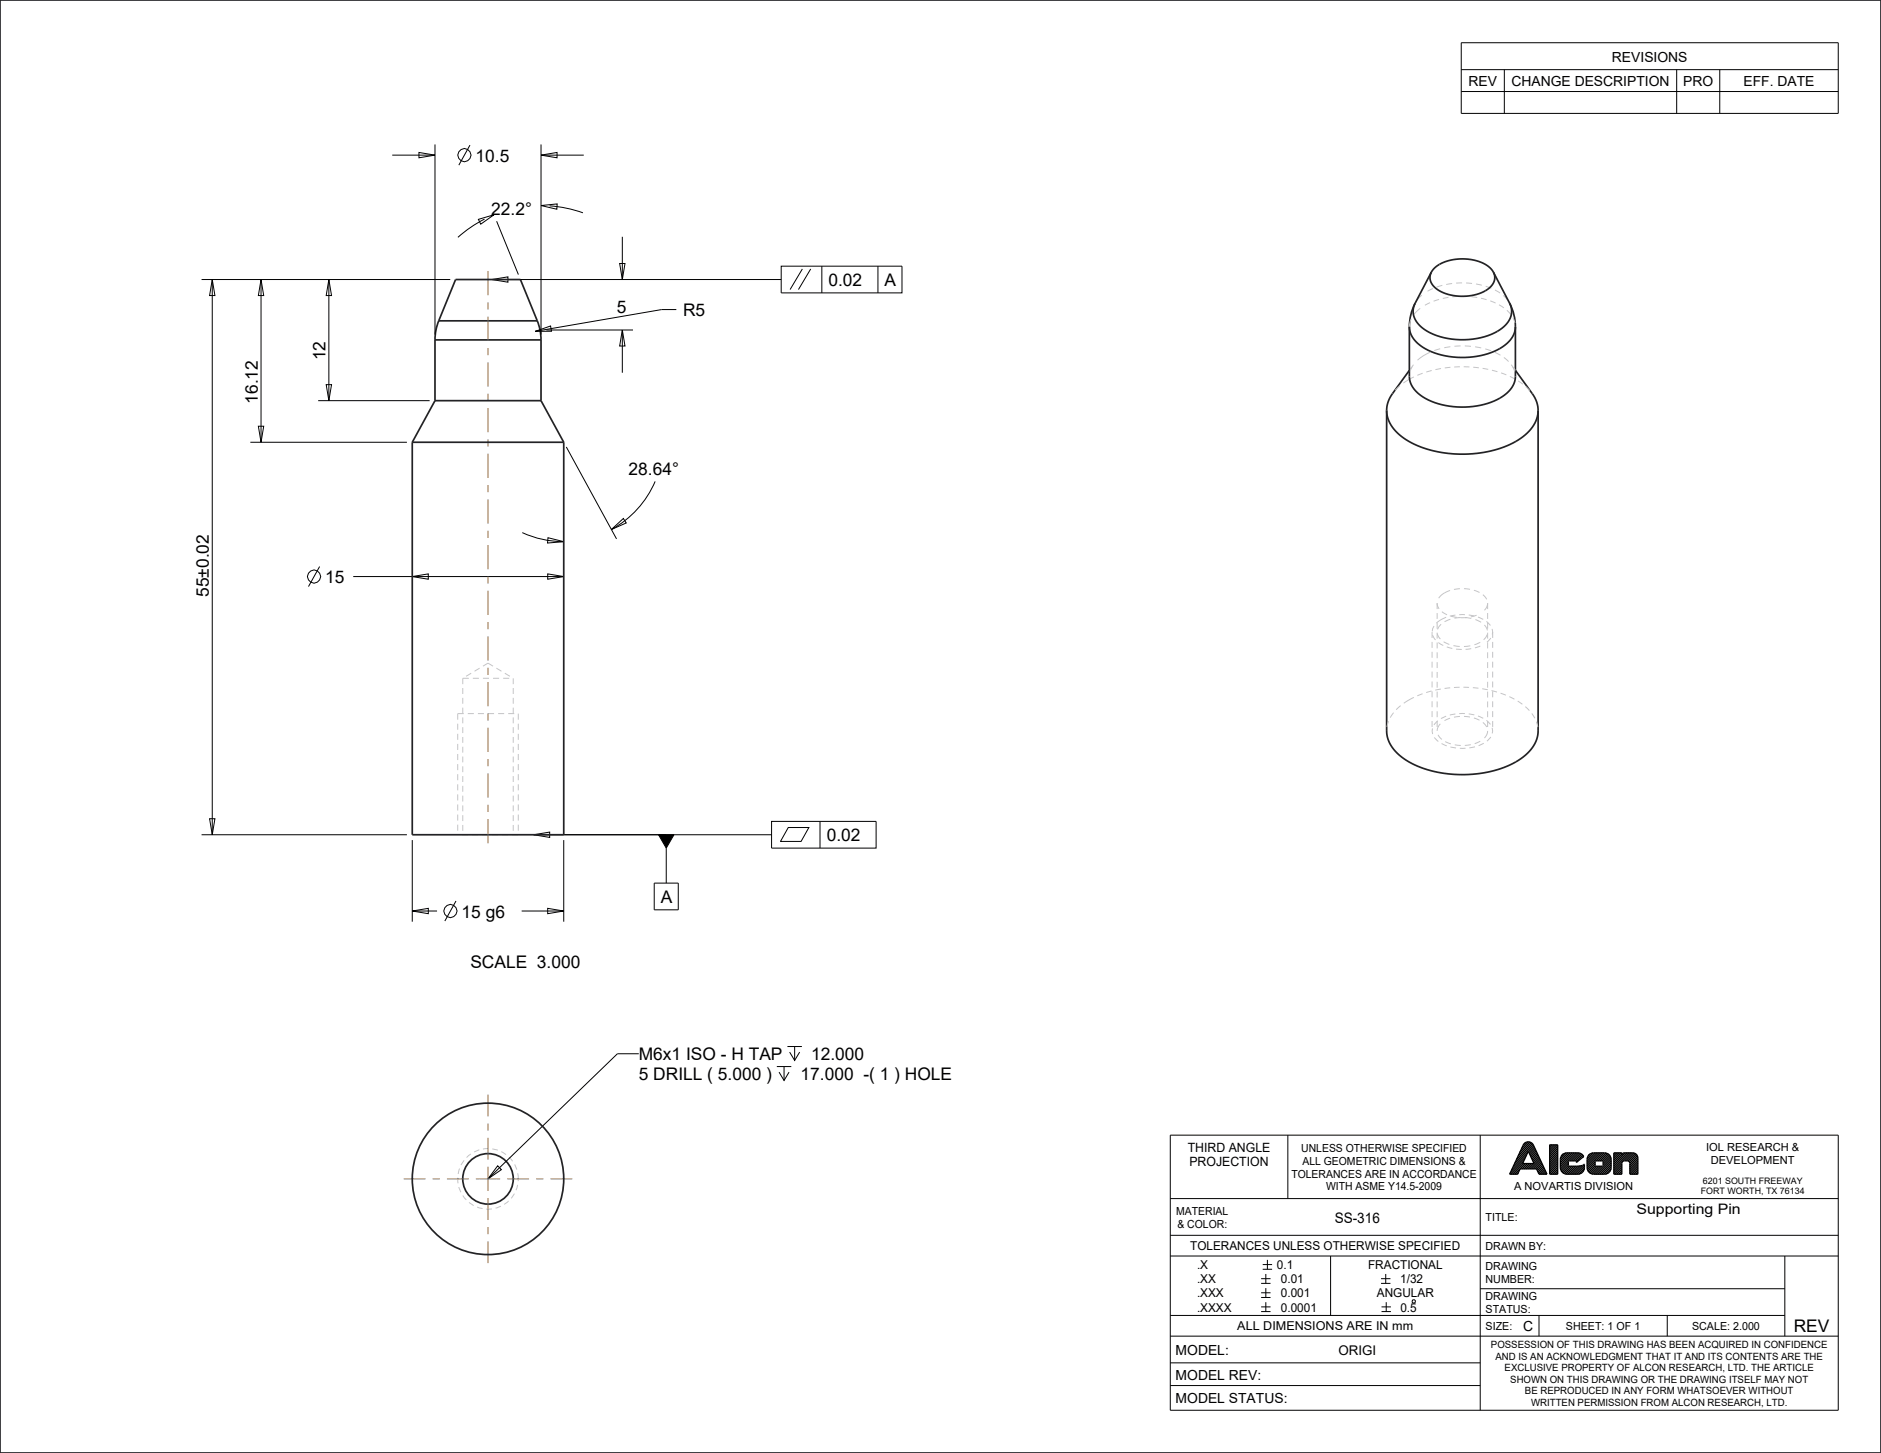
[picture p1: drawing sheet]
<svg xmlns="http://www.w3.org/2000/svg" width="559mm" height="432mm" viewBox="0 0 559 432" stroke-linecap="round" stroke-linejoin="round" font-family="sans-serif">
<g fill="none" stroke="#000" stroke-width=".3">
<path d="M434.1 12.7h112v21h-112zM434.1 20.7h112M434.1 27.2h112M446.9 20.7v13M498.1 20.7v13M510.9 20.7v13M116.5 46.1h12.7M124.5 45.3l4.7 .8-4.7 .8zM129.2 42.9v56.5M139.6 43.1l-3.3 6M160.7 46.1l4.8-.8v1.6zM160.7 42.9v56.5"/>
<path d="M160.7 46.1h12.7M142.1 65.2l4.7-1.4-4 2.8zM143.9 65.1l-4.1 2.5-3.8 2.9M147.5 65.7l6.5 15.9M160.7 61.1l4.8-.5-.1 1.6zM163.3 61.2a37 37 0 0 1 9.9 2M184.1 78.3h1.6l-.8 4.8zM184.9 70.4v12.7M232.1 79.1h35.9v7.9h-35.9zM238.4 79.9l-3.7 6.1M240.8 79.9l-3.6 6.1M244.1 79.1v7.9"/>
<path d="M260.8 79.1v7.9M59.9 83.1h73.9M63.1 83.1l.7 4.7h-1.5zM63.1 83.1v165M77.5 83.1l.8 4.7h-1.5zM77.5 83.1v48.3M97.7 83.1l.8 4.7h-1.6zM97.7 83.1v36M146.1 83.1l4.8-.8v1.6zM146.1 83.1h86M159 98.5l4.6-1.6 .2 1.5zM162.3 98.1h25.8"/>
<path d="M184.9 98.1l.8 4.7h-1.6zM184.9 98.1v12.7M200.9 92h-4.3l-37.6 6.5M94.5 119.1h33.1M96.9 114.3h1.6l-.8 4.8zM74.4 131.4h46.5M76.8 126.7h1.5l-.8 4.7zM168.2 132.8l15 27.3M155.2 158.3a29.5 29.5 0 0 0 12.3 2.7M162.8 159.8l4.7 1.2-4.8 .4zM181.6 157.4l3.6-3.3 .9 1.3zM194.6 143.1a29.5 29.5 0 0 1-13 14.3"/>
<path d="M95 168.4l-3.4 5.9M104.9 171.3h62.6M122.5 171.3l4.7-.8v1.6zM162.7 170.5l4.8 .8-4.8 .8zM59.9 248.1h61M62.3 243.3h1.5l-.7 4.8zM122.5 249.7v24.2M158.5 248.1l4.8-.8v1.6zM158.5 248.1h70.7M167.5 249.7v24.2M195.6 248.1h4.6l-2.3 3.9zM197.9 252v10.4"/>
<path d="M229.2 244.1h31.1v7.9h-31.1zM234.2 245.9h6.1l-2.3 4.2h-6.1zM243.6 244.1v7.9M122.5 270.7l4.7-.8v1.6zM122.5 270.7h7.3M135.5 267.8l-3.3 5.9M155 270.7h12.5M162.7 269.9l4.8 .8-4.8 .8zM194.4 262.4h7.1v8h-7.1zM189.8 313.2h-6.4l-38.4 37.1M230.8 317h4.3M231.4 318.6l1.5 2.5 1.5-2.5"/>
<path d="M232.9 317v4.1M233.9 311h4.3M234.6 312.7l1.5 2.4 1.5-2.4M236.1 311v4.1M347.7 337.3h198.4v81.8h-198.4zM382.6 337.3v18.9M439.7 337.3v81.8M147.8 346.5l1.1 1.1-3.9 2.7zM347.7 356.2h198.4M347.7 367.1h198.4M347.7 373.3h198.4M374.7 380h2.7"/>
<path d="M375.1 375.8h2.8M375.1 377.2h2.8M376 378.6v2.8M376.5 374.4v2.8M395.3 373.3v17.6M410.3 380h2.8M411.7 378.6v2.8M530.2 373.3v23.8M347.7 390.9h182.5M347.7 397.1h198.4M374.7 381.4h2.7M374.7 384.2h2.7"/>
<path d="M374.7 385.6h2.7M374.7 388.4h2.7M374.7 389.8h2.7M376 382.8v2.8M376 387v2.8M410.3 381.4h2.8M410.4 388.4h2.8M410.4 389.8h2.8M411.8 387v2.8M419.5 386.5l.7-.2 .3 .7-.7 .2zM439.7 383h90.5M457.2 390.9v6.2"/>
<path d="M495.3 390.9v6.2M347.7 405h92M347.7 411.8h92"/>
<circle cx="137.9" cy="46.1" r="1.95"/>
<circle cx="93.3" cy="171.3" r="1.95"/>
<circle cx="133.8" cy="270.7" r="1.95"/>
</g>
<g fill="none" stroke="#000" stroke-width=".38">
<path d="M453.3 339.5l-.8 .8M454.1 339.3l-2.1 2.1M454.5 339.4l-3 3M454.9 339.6l-3.9 3.9M455.2 339.8l-4.7 4.7M451.1 348.5l-.5 .5M451.6 347.4l-1.6 1.6M452.5 340.3a1.68 1.68 0 0 1 1.5-1 1.68 1.68 0 0 1 1.5 1l4.1 8.7M452.5 340.3l-4 8.7h2.4l.7-1.6h4.9l.7 1.6h2.4M452.5 345.3l-3.6 3.7M452.7 345.8l-3.2 3.2M453 344.3l-4.4 4.4"/>
<path d="M453.2 345.8l-1.6 1.6M453.5 343.2l-4.4 4.5M453.8 345.8l-1.6 1.6M454 342.1l1.7 3.7h-3.4zM454.3 345.8l-1.6 1.6M454.9 345.8l-1.6 1.6M455.5 345.8l-1.6 1.6M455.5 340.2l-5.5 5.4M455.7 340.5l-6.2 6.1M455.8 340.9l-1.6 1.6M456 341.3l-1.6 1.6M456.2 341.7l-1.6 1.6"/>
<path d="M456.4 342.1l-1.7 1.6M456.5 342.4l-1.6 1.7M456.7 342.8l-1.6 1.7M456.9 343.2l-1.6 1.6M457.1 343.6l-1.6 1.6M457.3 344l-1.7 1.6M457.4 344.4l-3 3M457.6 344.7l-2.6 2.7M457.8 345.1l-2.2 2.3M458 345.5l-1.9 1.9M458.2 345.9l-1.7 1.6M458.3 346.3l-1.6 1.6"/>
<path d="M458.5 346.7l-1.6 1.6M458.7 347l-1.6 1.7M458.9 347.4l-1.6 1.6M459 347.8l-1.1 1.2M459.2 348.2l-.7 .8M459.4 348.6l-.4 .4M459.6 349h.1M460.4 340.2h2.4v8.8h-2.4zM460.5 340.2l-.1 .1M461 340.2l-.6 .7M461.6 340.2l-1.2 1.2M462.1 340.2l-1.7 1.8"/>
<path d="M462.7 340.2l-2.3 2.3M462.8 345.2l-2.4 2.4M462.8 344.7l-2.4 2.3M462.8 344.1l-2.4 2.4M462.8 343.5l-2.4 2.4M462.8 343l-2.4 2.4M462.8 342.4l-2.4 2.4M462.8 341.8l-2.4 2.4M462.8 341.3l-2.4 2.4M462.8 340.7l-2.4 2.4M462.8 348.6l-.4 .4M462.8 348l-1 1"/>
<path d="M462.8 347.5l-1.5 1.5M462.8 346.9l-2.1 2.1M462.8 346.3l-2.4 2.4M462.8 345.8l-2.4 2.4M464.5 342.9l-.7 .6M465.3 342.6l-1.7 1.8M465.9 342.6l-2.3 2.3M465.9 345.9l-2.1 2.1M465.9 345.4l-2.2 2.2M466 346.4l-1.9 1.9M466.4 346.6l-2 2M466.4 342.6l-2.8 2.9"/>
<path d="M467 346.6l-2.3 2.2M467 342.6l-3.4 3.5M467.5 346.6l-2.3 2.3M467.6 342.6l-4 4M468.1 346.6l-2.4 2.4M468.1 342.6l-4.5 4.6M468.7 346.6l-2.4 2.4M468.7 342.6l-2.4 2.4M468.7 342.6h-3.2a1.96 1.96 0 0 0-1.9 2v2.4a1.95 1.95 0 0 0 1.9 2h3.2a2.15 2.15 0 0 0 1.9-3 2.59 2.59 0 0 1-2.3 .6h-2.1l-.3-.3 .1-1.2 2.1-.1 .2 .2M468.7 342.6l1.2 .4 .6 .7M469.2 342.7l-2.3 2.3M469.3 346.5l-2.5 2.5"/>
<path d="M469.6 342.8l-2.2 2.2M469.9 343l-1.9 2M470 346.4l-2.6 2.6M470.2 343.3l-1.9 1.9M470.5 343.6l-.4 .4M470.5 343.7l-2.2 1.8v-.3M470.7 347.4l-1.6 1.5M470.7 346.8l-2.2 2.2M470.7 346.2l-2.8 2.8M472.1 343.2l1.3-.6h3.3a1.96 1.96 0 0 1 1.9 2v2.4a1.96 1.96 0 0 1-1.9 2h-3.3a1.95 1.95 0 0 1-1.9-2l.1-3zM472.3 343l-.4 .4M473.2 342.6l-1.7 1.7"/>
<path d="M473.8 342.6l-2.3 2.3M473.9 345.9l-2.1 2.1M473.9 345.3l-2.3 2.3M473.9 346.4l-1.9 1.9M474.3 346.6l-2 2M474.3 342.6l-2.8 2.9M474.9 346.6l-2.2 2.2M474.9 342.6l-3.4 3.4M475.4 346.6l-2.3 2.3M475.5 342.6l-4 4M476 346.6l-2.4 2.4M476 342.6l-4.5 4.5"/>
<path d="M476.3 346.3l-.1-1.2h-2.3v1.4l2.1 .1M476.3 346.3l-.3 .3M476.6 342.6l-2.4 2.4M477.1 342.7l-2.3 2.3M477.5 342.8l-2.2 2.2M477.9 343l-2 2M478.2 343.3l-2 1.9M478.4 343.6l-2.1 2.2M478.6 344l-2.3 2.3M478.6 347.3l-1.6 1.6M478.6 344.5l-4.4 4.5M478.6 346.7l-2.2 2.3"/>
<path d="M478.6 346.2l-2.7 2.8M478.6 345.6l-3.3 3.4M478.6 345.1l-3.9 3.9M480 342.6l-.6 .5M480.5 342.6l-1.1 1.1M481.1 342.6l-1.7 1.7M481.6 342.6l-2.2 2.2M481.8 348.6l-.3 .4M481.8 348.1l-.9 .9M481.8 347.5l-1.5 1.5M481.8 346.9l-2 2.1M481.8 346.4l-2.4 2.4"/>
<path d="M481.8 345.8l-2.4 2.4M481.8 343l-2.4 2.4M482.6 345a.76 .76 0 0 0-.8 .7v3.3h-2.4v-6.4h2.4v.7l.4-.6 2.8-.1a1.52 1.52 0 0 1 1.6 1.5v4.9M482.6 345h.8a.76 .76 0 0 1 .8 .7v3.3h2.4M482.8 342.6l-3.4 3.3M483.3 342.6l-3.9 3.9M483.9 342.6l-4.5 4.5M484.5 342.6l-5.1 5M485 342.6l-2.4 2.4M485.5 342.7l-2.3 2.3M485.9 342.9l-2.2 2.1M486.2 343.1l-2.2 2.2"/>
<path d="M486.4 343.5l-2.2 2.2M486.5 343.9l-2.3 2.3M486.6 348.9l-.1 .1M486.6 348.3l-.6 .7M486.6 347.8l-1.2 1.2M486.6 347.2l-1.8 1.8M486.6 346.7l-2.3 2.3M486.6 346.1l-2.4 2.4M486.6 345.5l-2.4 2.4M486.6 345l-2.4 2.4M486.6 344.4l-2.4 2.4"/>
</g>
<path d="M195.6 248.1h4.6l-2.3 3.9z" fill="#000"/>
<g fill="none" stroke="#222226" stroke-width=".51">
<path d="M0 0h558.8v431.8h-558.8zM130.3 95.3a15 15 0 0 0-1.1 5.7M130.3 95.3h29.3M135.3 83.1l-5 12.2M154.6 83.1l5 12.2M159.6 95.3a15 15 0 0 1 1.1 5.7M420.4 90.1a6 6 0 0 0 2.8 7.9 22.1 22.1 0 0 0 23-.4 5.8 5.8 0 0 0 2.3-7.5 12.1 12.1 0 0 1 1.2 9.3 13.7 13.7 0 0 1-10 6.3 23.7 23.7 0 0 1-17.8-3.1 7.4 7.4 0 0 1-2.9-8.7zM129.2 101v18.1M129.2 101h31.5M160.7 101v18.1"/>
<circle cx="145" cy="350.3" r="7.5"/>
</g>
<g fill="none" stroke="#c2c2cc" stroke-width=".3">
<path d="M419.3 94.7l-.6 2.4M421.9 91.6l-1.8 1.7M421.9 91.6h.1M422.4 87.7l-1.2 1.2-.8 1.2M424.8 89.9l-1.5 .8M424.8 89.9h.1M425.7 85.8l-1.6 .7M427.5 89l-1.6 .5M428.5 84.8l-1.7 .5M430.3 88.4l-1.7 .3M431.4 84.3l-1.8 .2M433.2 88.1l-1.8 .1"/>
<path d="M434.3 88.1h1.7M434.4 84.1h-1.8M435.5 84.1l1.8 .1M437.1 88.2h.1M437.2 88.2l1.6 .2M438.5 84.4l1.7 .4M440 88.6l1.6 .4M441.4 85.1l1.6 .6M441.6 89v.1M442.7 89.4h.1M442.7 89.4l1.6 .7M444.1 86.2l1.5 .9"/>
<path d="M445.3 90.6l1.5 .9M446.6 87.8l1.2 1.3M447.7 92.2l1.1 1.3M448.5 90.1h.1M449.5 94.4l.6 1.6M450.2 97.1h.1M430.8 175.5l-2 .9-1.4 1.4M433.7 174.9l-1.8 .3M434.9 174.9l1.8 .2M437.9 175.4l1.6 .7M439.5 176.1h.1M440.5 176.7l1.2 1.4"/>
<path d="M142.5 198.6l-1.5 .9M143.5 198l1.5-.9 1.5 .9M147.5 198.6l1.5 .9M425.4 187.8v1.8M425.4 190.8v1.7M425.4 193.7v1.8M425.4 196.6v1.8M425.4 199.6v1.7M425.5 187.6h.1M425.6 188.8l.9 1.4M425.6 186.9h.1M426 186.1l-.5 1.5"/>
<path d="M426 186v.1M426.9 182.2v1.7M426.9 185.1v1.7M426.9 188v1.8M426.9 190.9v1.8M426.9 193.9v1.7M426.9 196.8v1.7M426.9 199.7v1.7M427 188.3l.9 1.6M427.1 187h.1M427.3 191l1.5 .8M427.5 180.9l-.6-1.6v1.7"/>
<path d="M427.6 189.5v.1M428.1 185.5l-1 1.5M428.1 185.5h.1M428.4 181.8l1.5 .9M428.8 191.8h.1M428.9 190.7l1.7 .8M429.1 184.8h.1M429.6 183.4l-1.5 .7-1.4 1.1M429.8 192.3l1.6 .4M430.9 184l-1.8 .8M431 183.1l1.8 .4M431.8 191.9l1.9 .2"/>
<path d="M432.4 182.8l-1.7 .3M432.6 192.9l1.6 .1M434 183.5l-1.9 .2M435.2 182.7h-1.7M435.2 183.5l1.9 .3M435.8 183.5l-1.8 .1M436.3 182.7l1.7 .4M436.8 191.9l-1.9 .2M437.1 192.8l-1.7 .2M438 183.1l-1.1 .2M438.3 184.1l1.7 .8M438.7 182.8l-.7 .3"/>
<path d="M439.1 183.4l1.5 .7M439.7 182.3h.1M439.7 190.9l-1.7 .7M439.8 192l-1.6 .5M440 184.9h.1M440.6 184.1h.1M440.8 191.5h.1M441 185.7l.9 1.7M441.6 184.7l1.2 1.2M441.8 188.7l-1 1.4M441.8 188.6v.1M441.8 188.6h.1"/>
<path d="M441.9 181v-1.7l-.2 1.1-.7 1M441.9 182.2v1.7M441.9 185.1v1.7M441.9 188v1.8M441.9 190.9v1.8M441.9 193.9v1.7M441.9 196.8v1.7M441.9 199.7v1.7M442.9 189.6l-1.2 1.2M443.3 186.9l.1 .9M443.4 187.8v1.8M443.4 190.8v1.7"/>
<path d="M443.4 193.7v1.8M443.4 196.6v1.8M443.4 199.6v1.7M443.4 187.8l-.1 .8M136 215.1v1.8M136 218.1v1.8M137.5 204.5v1.7M137.5 207.4v1.7M137.5 210.3v1.7M137.5 213.2v1.7M137.5 216.1v1.7M137.5 219v1.8"/>
<path d="M137.8 212.1h-1.8v1.8M139 212.1h1.8M139.3 201.6h-1.8v1.7M140 200.1l-1.5 .9M140.5 201.6h1.8M142 212.1h1.8M143.5 201.6h1.8M145 212.1h1.8M146.5 201.6h1.8M148 212.1h1.8M149.5 201.6h1.8M150 200.1l1.5 .9"/>
<path d="M151 212.1h1.8M152.5 201.6h.1M152.5 201.6v1.7M152.5 204.5v1.7M152.5 207.4v1.7M152.5 210.3v1.7M152.5 213.2v1.7M152.5 216.1v1.7M152.5 219v1.8M154 212.1v1.8M154 215.1v1.8M154 218.1v1.8"/>
<path d="M425.4 202.5v1.8M425.4 205.5v1.7M425.4 208.4v1.8M425.4 211.3v1.8M425.4 214.3v1.7M425.4 217.2h.1M425.4 217.2l.2 .9M425.6 216.5l-.2 .7M426.1 219.2l1.2 1.1M426.9 202.6v1.8M426.9 205.5v1.8M426.9 208.5v1.7"/>
<path d="M426.9 211.4v1.7M426.9 214.3v1.7M426.9 217.2h.1M427.1 214.2l-1.1 1.2M427.2 218.4l1.2 1.3M427.9 215.1l-.7 .9-.3 1.2M429.6 212.8l-1.5 .7M430.8 213.4l-1.7 .8M432.4 212.2l-1.7 .3M433.7 212.9l-1.8 .2M434.9 212.9l1.8 .2M435.2 212.1h-1.7"/>
<path d="M436.3 212.1l1.7 .4M437.9 213.4l1.6 .6M439.1 212.8l1.5 .7M439.5 214h.1M440.5 214.7l1.2 1.4M440.6 213.5h.1M441.6 214.1l1.2 1.2M441.9 217.2h.1M441.9 217.2l-.2 1.2-.7 .9M441.9 202.6v1.8M441.9 205.5v1.8M441.9 208.5v1.7"/>
<path d="M441.9 211.4v1.7M441.9 214.3v1.7M442.9 219l-1.2 1.2M443.3 216.3l.1 .9M443.4 202.5v1.8M443.4 205.5v1.7M443.4 208.4v1.8M443.4 211.3v1.8M443.4 214.3v1.7M443.4 217.2h.1M443.4 217.2l-.1 .8M136 221.1v1.8"/>
<path d="M136 224.1v1.8M136 227.1v1.8M136 230.1v1.8M136 233.1v1.8M136 236.1v1.8M136 239.1v1.8M137.5 221.9v1.8M137.5 224.8v1.8M137.5 227.7v1.8M137.5 230.6v1.8M137.5 233.5v1.8M137.5 236.4v1.8"/>
<path d="M137.5 239.4v1.7M152.5 221.9v1.8M152.5 224.8v1.8M152.5 227.7v1.8M152.5 230.6v1.8M152.5 233.5v1.8M152.5 236.4v1.8M152.5 239.4v1.7M154 221.1v1.8M154 224.1v1.8M154 227.1v1.8M154 230.1v1.8"/>
<path d="M154 233.1v1.8M154 236.1v1.8M154 239.1v1.8M428.2 221h.1M428.2 221l1.6 .7M429.4 220.4h.1M429.4 220.4l1.6 .7M430.9 222h.1M430.9 222l1.7 .3M432.2 221.3l1.8 .2M435.4 222.4h-1.7M436.9 221.3l-1.7 .2"/>
<path d="M438.2 221.9l-1.7 .4M439.7 220.3l-1.6 .7M440.8 220.9l-1.5 .7M136 242.1v1.8M136 245.1v1.8M136 248.1h.1M137.2 248.1h1.8M137.5 242.3v1.7M137.5 245.2v1.7M137.5 248.1h.1M140.2 248.1h1.8M143.2 248.1h1.8"/>
<path d="M146.2 248.1h1.8M149.2 248.1h1.8M152.2 248.1h1.8M152.5 242.3v1.7M152.5 245.2v1.7M152.5 248.1h.1M154 242.1v1.8M154 245.1v1.8M154 248.1h.1"/>
</g>
<path d="M154 350.3a9 9 0 0 0-13.2-7.9 9 9 0 0 0-1 15.3 9 9 0 0 0 14.1-6.1l.1-1.3" fill="none" stroke="#c2c2cc" stroke-width=".3" stroke-dasharray="1.7 1.1" stroke-linecap="butt"/>
<!-- layer: 02___PRT_ALL_AXES -->
<g fill="none" stroke="#222226" stroke-width=".51">
<path d="M135.3 83.1h19.3M418.7 97.1v14.8a8.5 8.5 0 0 0 5.7 7 24.6 24.6 0 0 0 22-1.1 7.4 7.4 0 0 0 3.8-5.9v-14.8M425.2 80.9a8.6 8.6 0 0 1 6.7-3.8 12.4 12.4 0 0 1 11.3 3.1l.5 .7M425.2 80.9a4.1 4.1 0 0 0 2.4 5.5 14.5 14.5 0 0 0 14.8-.8 3.7 3.7 0 0 0 1.3-4.7M425.2 80.9l-4.8 9.2M443.7 80.9l4.8 9.2M418.7 110.1l-5.8 8.1-.7 2-.3 1.8M450.2 110.1l5.8 8.1 .7 2 .2 1.8M122.5 131.4v116.7h45v-116.7M122.5 131.4l6.7-12.3h31.5l6.8 12.3M122.5 131.4h45M411.9 122v95.2a10.7 10.7 0 0 0 5.9 8.7 34.7 34.7 0 0 0 33.3 .1 10.7 10.7 0 0 0 5.8-8.8v-95.2"/>
<path d="M411.9 122a10.7 10.7 0 0 0 5.9 8.7 34.7 34.7 0 0 0 33.3 0 10.7 10.7 0 0 0 5.8-8.7"/>
<circle cx="145" cy="350.3" r="22.5"/>
</g>
<g fill="none" stroke="#963" stroke-width=".3">
<path d="M145 80.5v7.2M145 89.9v2.1M145 94.1v7.2M145 103.4v2.2M145 107.7v7.2M145 117v2.1M145 121.2v7.3M145 130.6v2.1M145 134.8v7.2M145 144.1v2.2M145 148.4v7.2M145 157.7v2.1"/>
<path d="M145 162v7.2M145 171.3v2.1M145 175.5v7.2M145 184.9v2.1M145 189.1v7.2M145 198.4v2.2M145 202.7v7.2M145 212v2.1M145 216.3v7.2M145 225.6v2.1M145 229.8v7.2M145 239.2v2.1"/>
<path d="M145 243.4v7.2M145 325.3v6.5M145 333.9v2.1M145 338.1v6.5M119.9 350.3h6.5M128.5 350.3h2.2M132.8 350.3h6.4M141.4 350.3h7.2M145 346.7v7.2M145 356.1v6.4M150.7 350.3h6.5M159.3 350.3h2.1"/>
<path d="M163.5 350.3h6.5M145 364.7v2.1M145 368.9v6.5"/>
</g>
<g fill="none" stroke="#c2c2cc" stroke-width=".3">
<path d="M415.9 114.6l-1.4 1.4M418.7 111.9h.1M419.4 109.1l-.7 1M419.9 108.4l-1 2M420 112l-3.1 1.8M421.1 107h.1M422.6 110.9l-1.5 .6M424.9 104.6l-1.9 1-1.9 1.4M425.3 110.1l-1.6 .5M427.9 103.6l-1.8 .6M428.1 109.5l-1.7 .3M430.9 103l-1.9 .3"/>
<path d="M430.9 109.2l-1.7 .1M433.7 109l-1.7 .1M433.9 102.8l-1.8 .1M434.8 109l1.7 .1M435.2 102.8l1.8 .1M437.7 109.1l1.6 .2M438.2 103.1l1.8 .3M440.5 109.5l1.6 .3M441.2 103.7l1.8 .6M443.2 110l1.7 .5M444.1 104.7l1.6 .9M445.9 110.8l1.6 .6"/>
<path d="M446.8 106.2l1.4 1.2M448.5 111.9l1.6 .7M449 108.4h.1M449 108.4l1 2M449.5 109.1l.7 1M451 113.2l1.4 1M453.3 114.9l1.2 1.2M455.2 117h.1M411.9 217.2h.1M412 216h.1M412.5 214.3l-.5 1.7M414 211.8l-1 1.5"/>
<path d="M416.1 209.7l-1.3 1.2M417 209h.1M420 207.3l-3 1.7M422.6 206.2l-1.6 .6M425.3 205.4l-1.6 .4M428 204.8l-1.6 .3M430.8 204.4l-1.7 .2M433.6 204.2l-1.7 .1M434.7 204.2l1.7 .1M437.5 204.4l1.7 .1M440.3 204.7l1.7 .3M443.1 205.2l1.6 .5"/>
<path d="M445.8 206l1.6 .6M448.4 207l1.5 .8M450.9 208.3l1.4 1M453.1 210l1.2 1.2M455.1 212l.9 1.4M456 213.4h.1M456.4 214.5l.4 1.6M456.9 217.2h.1"/>
</g>
<g font-size="5.2">
<text x="141.3" y="48.1">10.5</text>
<text x="145.9" y="63.8">22.2°</text>
<text x="246.1" y="85.1">0.02</text>
<text x="262.8" y="85.1">A</text>
<text x="183.3" y="92.9">5</text>
<text x="202.9" y="94">R5</text>
<text x="96.7" y="107" transform="rotate(-90 96.7 107)">12</text>
<text x="76.6" y="120" transform="rotate(-90 76.6 120)">16.12</text>
<text x="186.7" y="141.1">28.64°</text>
<text x="96.6" y="173.3">15</text>
<text x="62.1" y="177.4" transform="rotate(-90 62.1 177.4)">55±0.02</text>
<text x="245.6" y="250.1">0.02</text>
<text x="196.3" y="268.4">A</text>
<text x="137.1" y="272.7">15 g6</text>
<text x="139.7" y="287.5">SCALE 3.000</text>
<text x="189.8" y="315.1">M6x1 ISO - H TAP</text>
<text x="241" y="315.1">12.000</text>
<text x="189.8" y="321.1">5 DRILL ( 5.000 )</text>
<text x="237.8" y="321.1">17.000 -( 1 ) HOLE</text>
<text x="532.9" y="396">REV</text>
</g>
<g font-size="4.3">
<text x="396.5" y="363.3">SS-316</text>
<text x="486.2" y="360.8">Supporting Pin</text>
</g>
<g font-size="4.1">
<text x="478.9" y="18.3">REVISIONS</text>
<text x="436.3" y="25.5">REV</text>
<text x="449" y="25.5">CHANGE DESCRIPTION</text>
<text x="500" y="25.5">PRO</text>
<text x="518" y="25.5">EFF. DATE</text>
<text x="452.5" y="395.6">C</text>
<text x="349.3" y="402.6">MODEL:</text>
<text x="349.3" y="410">MODEL REV:</text>
<text x="349.3" y="417">MODEL STATUS:</text>
</g>
<text font-size="4" x="397.6" y="402.6">ORIGI</text>
<g font-size="3.8">
<text x="352.8" y="342.2">THIRD ANGLE</text>
<text x="353.3" y="346.6">PROJECTION</text>
</g>
<g font-size="3.6">
<text x="353.6" y="371.6">TOLERANCES UNLESS OTHERWISE SPECIFIED</text>
<text x="355.6" y="377.2">.X</text>
<text x="379.3" y="377.2">0.1</text>
<text x="406.4" y="377.2">FRACTIONAL</text>
<text x="355.6" y="381.4">.XX</text>
<text x="380.5" y="381.4">0.01</text>
<text x="416" y="381.4">1/32</text>
<text x="355.6" y="385.6">.XXX</text>
<text x="355.6" y="389.8">.XXXX</text>
<text x="380.5" y="385.6">0.001</text>
<text x="380.5" y="389.8">0.0001</text>
<text x="409.1" y="385.6">ANGULAR</text>
<text x="416" y="389.8">0.5</text>
<text x="367.6" y="395.4">ALL DIMENSIONS ARE IN mm</text>
</g>
<g font-size="3.3">
<text x="386.6" y="342.3">UNLESS OTHERWISE SPECIFIED</text>
<text x="386.9" y="346.1">ALL GEOMETRIC DIMENSIONS &amp;</text>
<text x="506.8" y="342.2">IOL RESEARCH &amp;</text>
<text x="508.2" y="346">DEVELOPMENT</text>
<text x="383.6" y="349.9">TOLERANCES ARE IN ACCORDANCE</text>
<text x="394" y="353.8">WITH ASME Y14.5-2009</text>
<text x="449.8" y="353.5">A NOVARTIS DIVISION</text>
<text x="349.4" y="361">MATERIAL</text>
<text x="349.8" y="364.8">&amp; COLOR:</text>
<text x="441.3" y="362.9">TITLE:</text>
<text x="441.3" y="371.5">DRAWN BY:</text>
<text x="441.3" y="377.5">DRAWING</text>
<text x="441.3" y="381.3">NUMBER:</text>
<text x="441.3" y="386.3">DRAWING</text>
<text x="441.3" y="390.1">STATUS:</text>
<text x="441.3" y="395.3">SIZE:</text>
<text x="465.2" y="395.3">SHEET: 1 OF 1</text>
<text x="502.7" y="395.3">SCALE: 2.000</text>
</g>
<g font-size="3">
<text x="442.9" y="400.7">POSSESSION OF THIS DRAWING HAS BEEN ACQUIRED IN CONFIDENCE</text>
<text x="444.3" y="404.1">AND IS AN ACKNOWLEDGMENT THAT IT AND ITS CONTENTS ARE THE</text>
<text x="447" y="407.5">EXCLUSIVE PROPERTY OF ALCON RESEARCH, LTD. THE ARTICLE</text>
<text x="448.7" y="410.9">SHOWN ON THIS DRAWING OR THE DRAWING ITSELF MAY NOT</text>
<text x="453" y="414.4">BE REPRODUCED IN ANY FORM WHATSOEVER WITHOUT</text>
<text x="454.9" y="417.8">WRITTEN PERMISSION FROM ALCON RESEARCH, LTD.</text>
</g>
<g font-size="2.6">
<text x="505.9" y="351.7">6201 SOUTH FREEWAY</text>
<text x="505.3" y="354.8">FORT WORTH, TX 76134</text>
</g>
</svg>
